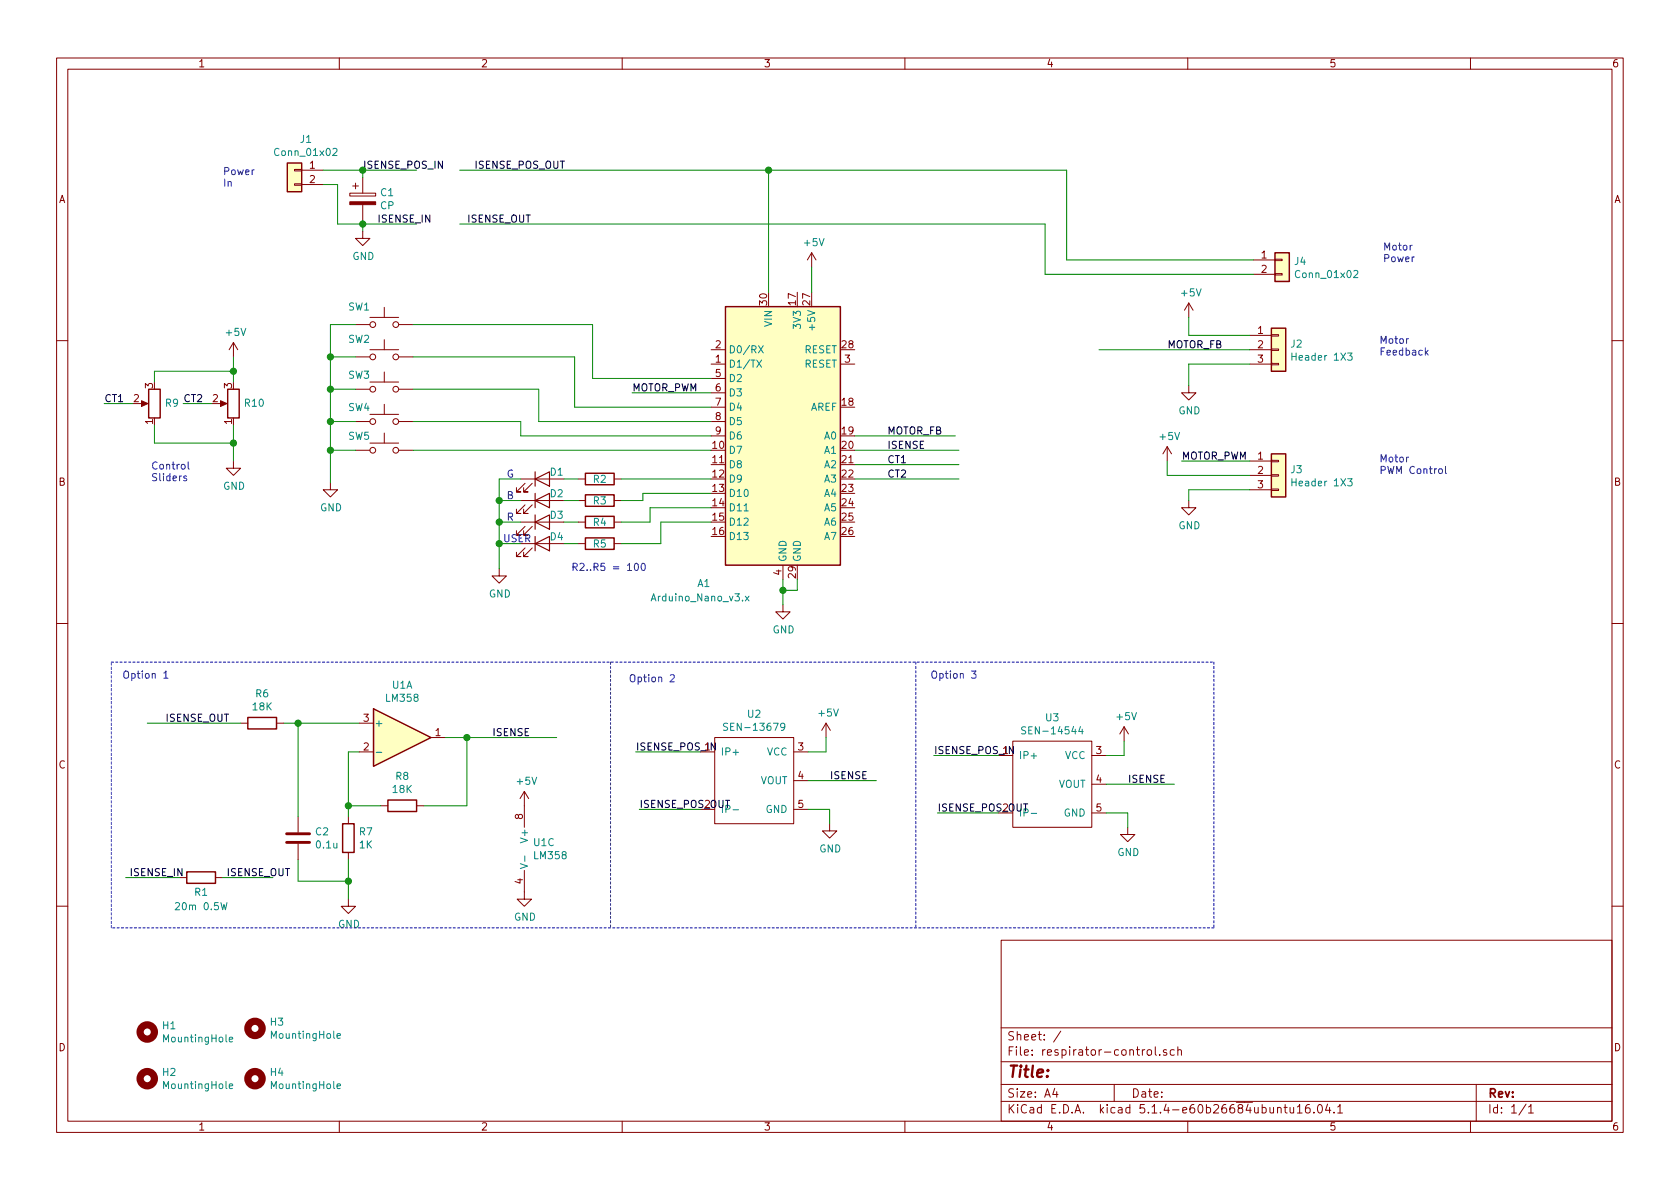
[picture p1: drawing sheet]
<svg xmlns="http://www.w3.org/2000/svg" width="297mm" height="210mm" viewBox="0 0 297 210" stroke-linecap="round" stroke-linejoin="round" font-family="sans-serif">
<g fill="none" stroke="#840000" stroke-width=".18">
<path d="M10 10.3h277v189.9h-277zM12 12.2h273v186.1h-273zM60 10.3v1.9M110 10.3v1.9M160 10.3v1.9M210 10.3v1.9M260 10.3v1.9M52.1 32.5h1.2v.3h-1.2zM52.1 30h1.2v.2h-1.2zM53.3 30.1h3.8M53.3 32.6h3.8M61.8 34.2h4.6v.5h-4.6z"/>
<path d="M62.4 32.9h1M62.9 32.4v1M64.1 31.4v2.8M64.1 36.2v2.8M62.9 57.4h2.5M64.1 40.9v1.3h1.3l-1.3 1.2-1.2-1.2h1.2M65.4 56.1h5.1M67.9 54.4v1.7M70.5 57.4h2.5M143.5 44.7l-.8 1.3M143.5 44.7v2.5M143.5 44.7l.8 1.3"/>
<path d="M210.2 53.6l-.8 1.3M210.2 53.6v2.5M210.2 53.6l.7 1.3M221 59.3h3.8M221.6 46h3.8M221.6 48.5h3.8M224.8 59.2h1.3v.2h-1.3zM225.4 48.4h1.3v.2h-1.3zM225.4 45.8h1.3v.3h-1.3zM10 60.2h2M24.8 71.4h1M38.7 71.4h1.1"/>
<path d="M41.3 60.6l-.8 1.2M41.3 60.6v2.5M41.3 60.6l.7 1.2M62.9 63.1h2.5M62.9 79.6h2.5M62.9 68.8h2.5M62.9 74.5h2.5M65.4 61.8h5.1M65.4 78.4h5.1M65.4 67.6h5.1M65.4 73.3h5.1M67.9 60.1v1.7"/>
<path d="M67.9 65.8v1.8M67.9 71.5v1.8M67.9 76.6v1.8M70.5 63.1h2.5M70.5 79.6h2.5M70.5 68.8h2.5M70.5 74.5h2.5M125.7 61.8h2.6M125.7 64.4h2.6M125.7 74.5h2.6M125.7 66.9h2.6M125.7 69.5h2.6"/>
<path d="M125.7 72h2.6M125.7 77.1h2.6M148.6 64.4h2.5M206.4 79l-.8 1.3M206.4 79v2.5M206.4 79l.7 1.3M210.2 68.2v1.3h1.3l-1.3 1.2-1.3-1.2h1.3M221 61.8h3.8M221 64.4h3.8M224.8 64.3h1.3v.2h-1.3zM224.8 61.7h1.3v.3h-1.3zM285 60.2h2"/>
<path d="M41.3 81.5v1.3h1.2l-1.2 1.3-1.3-1.3h1.3M58.4 85.3v1.3h1.3l-1.3 1.3-1.3-1.3h1.3M92.1 84.7h5.1M92.1 96.1h5.1M92.1 92.3h5.1M92.1 88.5h5.1M92.8 96.9l-1.5 1.5h.8h-.8v-.7M92.8 85.5l-1.5 1.5h.8h-.8v-.8M92.8 93.1l-1.5 1.5h.8h-.8v-.8M92.8 89.3l-1.5 1.5h.8h-.8v-.8M94.1 96.9l-1.5 1.5h.7h-.7v-.7M94.1 85.5l-1.5 1.5h.7h-.7v-.8"/>
<path d="M94.1 93.1l-1.5 1.5h.7h-.7v-.8M94.1 89.3l-1.5 1.5h.7h-.7v-.8M102.2 84.7h1.3M102.2 96.1h1.3M102.2 92.3h1.3M102.2 88.5h1.3M108.6 84.7h1.3M108.6 96.1h1.3M108.6 92.3h1.3M108.6 88.5h1.3M138.4 99.9v2.6M210.2 88.5v1.3h1.3l-1.3 1.3-1.3-1.3h1.3"/>
<path d="M221 81.5h3.8M221 84.1h3.8M221 86.6h3.8M224.8 86.5h1.3v.2h-1.3zM224.8 81.4h1.3v.3h-1.3zM224.8 83.9h1.3v.3h-1.3zM10 110.3h2M88.3 100.6v1.2h1.2l-1.2 1.3-1.3-1.3h1.3M138.4 106.9v1.3h1.3l-1.3 1.3-1.2-1.3h1.2M285 110.3h2M42.5 127.9h1.3M48.9 127.9h1.3"/>
<path d="M63.5 127.9h2.5M63.5 133h2.5M76.2 130.4h2.5M92.7 139.9v6.4M92.7 139.9l-.8 1.3M92.7 139.9l.8 1.3M126.4 130.4h13.9v15.3h-13.9zM140.3 133h2.6M140.3 138h2.6M146 127.9l-.7 1.3M146 127.9v2.5M146 127.9l.8 1.3"/>
<path d="M179.1 131.1h13.9v15.2h-13.9zM193 133.6h2.6M193 138.7h2.6M198.8 128.5l-.8 1.3M198.8 128.5v2.6M198.8 128.5l.7 1.3M31.7 155.2h1.3M38.1 155.2h1.3M52.7 144.4v2.8M52.7 149.2v2.8M61.6 159v1.3h1.3l-1.3 1.2-1.3-1.2h1.3M61.6 144.4v1.3"/>
<path d="M61.6 150.7v1.3M67.3 142.5h1.3M73.7 142.5h1.2M92.7 153.9v5.1h1.3l-1.3 1.3-1.3-1.3h1.3M140.3 143.1h2.6M146.7 145.7v1.2h1.3l-1.3 1.3-1.3-1.3h1.3M193 143.8h2.6M199.4 146.3v1.3h1.3l-1.3 1.2-1.3-1.2h1.3M10 160.2h2M177 166.3h108v32h-108zM285 160.2h2M60 198.3v1.9"/>
<path d="M110 198.3v1.9M160 198.3v1.9M177 194.8h108M177 191.8h108M177 187.8h108M177 181.8h108M186.5 192.5l-.4 1h1M186.8 193v1M187.6 182.3l-1.3 2M197 191.8v3M202.9 185.7l.2-.1 .5 .1v.8l-.3 .1-.4-.1zM204.3 185.1v1.3l.2 .2"/>
<path d="M205.1 186.5v.1M206.2 185.7l-.3-.1-.2 .2 .1 .2 .4 .2v.3h-.5M207.6 185.7l-.4-.1-.3 .3 .1 .6 .2 .1 .4-.1M208.3 185.7l.2-.1 .3 .1 .1 .9M208.3 185.1v1.5M210 198.3v1.9M225.9 196l.2-.2 .3 .1 .1 .9M227 195.8h.6M227.2 195.3v1.3l.4 .2M228.1 195.8l.1 .9 .3 .1 .2-.1M228.7 195.8v1M229.4 195.8l.4-.5v1.5"/>
<path d="M229.4 196.8h.8M231.5 195.3a.59 .59 0 0 0-.7 .7v.5l.1 .2 .5 .1 .2-.1v-.5l-.1-.2-.4-.1-.3 .3M232.3 196.7v.1M233.1 195.4l.2-.1a.8 .8 0 0 1 .5 .8 .8 .8 0 0 1-.5 .7 1 1 0 0 1-.2-1.4zM234.7 195.2l-.3 1.1h.9M235.1 195.8v1M235.9 196.7v.1M236.5 195.8l.4-.5v1.5M236.5 196.8h.9M260 198.3v1.9M261 191.8v6.5M269.8 195.2l-1.2 2"/>
<path d="M270.3 195.8l.4-.5v1.5M270.3 196.8h.8"/>
<circle cx="65.9" cy="57.4" r=".51"/>
<circle cx="70" cy="57.4" r=".51"/>
<circle cx="65.9" cy="79.6" r=".51"/>
<circle cx="65.9" cy="74.5" r=".51"/>
<circle cx="65.9" cy="68.8" r=".51"/>
<circle cx="65.9" cy="63.1" r=".51"/>
<circle cx="70" cy="63.1" r=".51"/>
<circle cx="70" cy="79.6" r=".51"/>
<circle cx="70" cy="68.8" r=".51"/>
<circle cx="70" cy="74.5" r=".51"/>
</g>
<g fill="none" stroke="#840000" stroke-width=".25">
<path d="M50.8 28.8h2.5v5.1h-2.5zM128.3 54.2h20.3v45.7h-20.3zM224.8 58h2.5v7.7h-2.5zM225.4 44.7h2.6v5.1h-2.6zM26.3 68.8h2v5.1h-2zM40.3 68.8h2v5.1h-2zM103.5 83.7h5.1v2h-5.1zM103.5 95.1h5.1v2h-5.1zM103.5 91.3h5.1v2h-5.1zM103.5 87.5h5.1v2h-5.1zM224.8 80.3h2.5v7.6h-2.5zM43.8 126.9h5.1v2h-5.1z"/>
<path d="M66 125.3l10.2 5.1-10.2 5.1zM33 154.2h5.1v2h-5.1zM60.6 145.7h2v5h-2zM68.6 141.5h5.1v2h-5.1z"/>
</g>
<path d="M50.7 149h4M50.7 147.4h4" fill="none" stroke="#840000" stroke-width=".51"/>
<g fill="#ffffc2" stroke="#ffffc2" stroke-width=".18">
<path d="M225.4 44.7h2.6v5.1h-2.6z"/>
<path d="M66 125.3l10.2 5.1-10.2 5.1z"/>
<path d="M50.8 28.8h2.5v5.1h-2.5z"/>
<path d="M224.8 58h2.5v7.7h-2.5z"/>
<path d="M224.8 80.3h2.5v7.6h-2.5z"/>
<path d="M128.3 54.2h20.3v45.7h-20.3z"/>
</g>
<g fill="none" stroke="#008484" stroke-width=".18">
<path d="M58.9 26.4l.5-.2 .2 .4-.1 .2-.7 .7h.8M239.4 47.9l.5-.1 .2 .4-.1 .2-.7 .7h.8M133.8 63.7l.8 1.2M134.1 61.1l.9 1.3M134.6 63.7l-.8 1.2M135 61.1l-.9 1.3M228.4 62.4v1.3M228.4 63h.8M238.3 62.4h.8l-.4 .5 .3 .1v.6l-.2 .1-.5-.1M228.4 84.7v1.2M228.4 85.3h.8M238.3 84.7h.8l-.4 .4 .3 .2v.5l-.2 .1-.5-.1"/>
<path d="M131.8 105.4l.6 .9M132.4 105.4l-.6 .9M66.5 133h1M128.7 128l-.5-.1-.3 .2 .1 .3 .6 .3v.3l-.2 .2-.5-.1M138.8 128.4l-.3 .3-.3-.1-.2-.2 .2-.4 .3-.1 .2 .1a.84 .84 0 0 1-.3 1.2h-.2M181.4 128.6l-.5-.1-.3 .3 .1 .3 .6 .2v.4l-.2 .1-.5-.1M191 128.5l-.3 .9h.8M191.3 129v.8M92 152.7l1.3 .5-1.3 .4M92.8 151.4v.9M129.6 143.2h1M182.3 143.8h1"/>
<path d="M40.5 192.1l.6-.1v-.3h-.4l-.2 .1 .1 .7h.5M40.5 183.8l.6-.1v-.2l-.4-.1-.2 .2 .1 .6h.5M59.6 192.1l.6-.1-.1-.3h-.3l-.2 .1 .1 .7h.4M59.6 183.2l.6-.1-.1-.3h-.3l-.2 .2 .1 .6h.4"/>
</g>
<g fill="#840000" stroke="#840000" stroke-width=".18">
<path d="M61.8 35.7h4.6v.5h-4.6z"/>
<path d="M39 70.9l1.1 .5-1.1 .5z"/>
<path d="M25 70.9l1.2 .5-1.2 .5z"/>
</g>
<path d="M94.6 96.1l2.6-1.2v2.5zM94.6 84.7l2.6-1.3v2.6zM94.6 92.3l2.6-1.2v2.5zM94.6 88.5l2.6-1.3v2.6zM94.6 83.4v2.6M94.6 87.2v2.6M94.6 91.1v2.5M94.6 94.9v2.5" fill="none" stroke="#840000" stroke-width=".2"/>
<g fill="none" stroke="#840000" stroke-width="1.3">
<circle cx="26" cy="190.7" r="1.27"/>
<circle cx="26" cy="182.5" r="1.27"/>
<circle cx="45.1" cy="190.7" r="1.27"/>
<circle cx="45.1" cy="181.9" r="1.27"/>
</g>
<path d="M19.7 117.1h194.9M107.9 117.1v47M161.9 117.1v47M214.6 117.1v47M19.7 164.1v-47M214.6 164.1h-194.9" fill="none" stroke="#0000c2" stroke-width=".18" stroke-dasharray=".4 .4"/>
<g fill="none" stroke="#008400" stroke-width=".18">
<path d="M57.1 30.1h16.6M57.1 32.6h2.6v7h14M64.1 30.1v1.3M64.1 39v1.9M81.3 30.1h107.3v15.9h33M81.3 39.6h103.5v8.9h36.8M135.9 30.1v21.6M62.9 57.4h-4.5v27.9M73 57.4h31.8v9.5h20.9M143.5 47.2v4.5M210.2 56.1v3.2h10.8M18.4 71.4h5.1"/>
<path d="M27.3 75.2v3.2h14M32.4 71.4h5.1M41.3 65.7h-14v1.9M41.3 63.1v4.5M41.3 75.2v6.3M58.4 63.1h4.5M58.4 74.5h4.5M58.4 79.6h4.5M58.4 68.8h4.5M73 68.8h22.2v5.7h30.5M73 63.1h28.6v8.9h24.1M73 74.5h19.1v2.6h33.6"/>
<path d="M73 79.6h52.7M111.8 69.5h13.9M151.1 77.1h17.8M151.1 79.6h18.4M194.3 61.8h26.7M221 64.4h-10.8v3.8M88.3 92.3h3.8M88.3 88.5h3.8M88.3 96.1h3.8M92.1 84.7h-3.8v15.9M99.7 92.3h2.5M99.7 88.5h2.5"/>
<path d="M99.7 84.7h2.5M99.7 96.1h2.5M109.9 84.7h15.8M125.7 89.8h-10.8v2.5h-5M125.7 92.3h-8.9v3.8h-6.9M125.7 87.2h-12v1.3h-3.8M151.1 84.7h18.4M151.1 82.2h18.4M206.4 81.5v2.6h14.6M208.9 81.5h12.1M221 86.6h-10.8v1.9M138.4 102.5v4.4"/>
<path d="M141 102.5v1.9h-2.6M26 127.9h16.5M50.2 127.9h13.3M52.7 127.9v16.5M63.5 133h-1.9v11.4M78.7 130.4h19.7M82.5 130.4v12.1h-7.6M112.4 133h11.4M142.9 138h12M146 130.4v2.6h-3.1M165.1 133.6h11.4M195.6 138.7h12"/>
<path d="M198.8 131.1v2.5h-3.2M22.2 155.2h9.5M39.4 155.2h8.9M52.7 152v3.8h8.9M61.6 152v7M61.6 142.5h5.7M113 143.1h10.8M142.9 143.1h3.8v2.6M165.7 143.8h10.8M195.6 143.8h3.8v2.5"/>
</g>
<g fill="none" stroke="#0000c2" stroke-width=".18">
<path d="M249 59.9h-.2l-.1 .2M249.7 43.4h-.3l-.1 .2M252.1 62.3l.4 .5M252.5 61.9l-.5 .5M33 84.2h-.3l-.2 .1v.2l.5 .2v.3h-.5M33.3 81.7v1.1l.2 .2M112.3 99.7l.2-.1a.69 .69 0 0 1 .4 .6 .69 .69 0 0 1-.4 .7l-.2-.1-.1-.4zM113.5 99.7l.2-.1a.67 .67 0 0 1 .4 .6 .67 .67 0 0 1-.4 .7l-.3-.5zM249 80.8l-.2 .1-.1 .2M254.5 83l.3-.1 .2 .2-.1 .6h-.3l-.2-.2zM255.6 82.5v1.1l.2 .1M29 119l.3-.3v1.2"/>
<path d="M29 119.9h.7M118.5 119.4l.5-.1 .2 .4v.2l-.8 .7h.8M171.8 118.7h.8l-.4 .4 .3 .2v.5l-.2 .1-.5-.1"/>
</g>
<g fill="#008400" stroke="#008400" stroke-width=".25">
<circle cx="88.3" cy="88.5" r=".51"/>
<circle cx="82.6" cy="130.4" r=".51"/>
<circle cx="58.4" cy="79.6" r=".51"/>
<circle cx="58.4" cy="74.5" r=".51"/>
<circle cx="135.9" cy="30.1" r=".51"/>
<circle cx="64.1" cy="39.6" r=".51"/>
<circle cx="64.1" cy="30.1" r=".51"/>
<circle cx="58.4" cy="68.8" r=".51"/>
<circle cx="61.6" cy="155.8" r=".51"/>
<circle cx="88.3" cy="96.1" r=".51"/>
<circle cx="41.3" cy="78.4" r=".51"/>
<circle cx="41.3" cy="65.7" r=".51"/>
<circle cx="58.4" cy="63.1" r=".51"/>
<circle cx="52.7" cy="127.9" r=".51"/>
<circle cx="88.3" cy="92.3" r=".51"/>
<circle cx="61.6" cy="142.5" r=".51"/>
<circle cx="138.4" cy="104.4" r=".51"/>
</g>
<text font-size="2.8" fill="#840000" x="178" y="190.5">Title:</text>
<g font-size="2.1" fill="#840000">
<text x="178" y="184">Sheet: /</text>
<text x="178" y="186.7">File: respirator-control.sch</text>
<text x="178" y="196.9">KiCad E.D.A. kicad 5.1.4-e60b26684ubuntu16.04.1</text>
<text x="178" y="194.1">Size: A4</text>
<text x="200" y="194.1">Date:</text>
<text x="263" y="194.1">Rev:</text>
<text x="263" y="196.9">Id: 1/1</text>
</g>
<g font-size="1.8" fill="#840000">
<text x="35" y="11.9">1</text>
<text x="85" y="11.9">2</text>
<text x="135" y="11.9">3</text>
<text x="185" y="11.9">4</text>
<text x="235" y="11.9">5</text>
<text x="285" y="11.9">6</text>
<text x="54.8" y="29.8">1</text>
<text x="10.4" y="35.9">A</text>
<text x="54.8" y="32.4">2</text>
<text x="285.4" y="35.9">A</text>
<text x="223" y="45.7">1</text>
<text x="135.6" y="53.9" transform="rotate(-90 135.6 53.9)">30</text>
<text x="140.7" y="53.9" transform="rotate(-90 140.7 53.9)">17</text>
<text x="143.3" y="53.9" transform="rotate(-90 143.3 53.9)">27</text>
<text x="223" y="48.3">2</text>
<text x="222.4" y="59">1</text>
<text x="126.5" y="64.1">1</text>
<text x="126.5" y="61.6">2</text>
<text x="148.9" y="61.6">28</text>
<text x="149.4" y="64.1">3</text>
<text x="222.4" y="61.6">2</text>
<text x="222.4" y="64.1">3</text>
<text x="23.6" y="71.1">2</text>
<text x="27.1" y="68.7" transform="rotate(-90 27.1 68.7)">3</text>
<text x="37.6" y="71.1">2</text>
<text x="41" y="68.7" transform="rotate(-90 41 68.7)">3</text>
<text x="126.5" y="66.7">5</text>
<text x="126.5" y="69.2">6</text>
<text x="126.5" y="71.7">7</text>
<text x="148.9" y="71.7">18</text>
<text x="27.1" y="75" transform="rotate(-90 27.1 75)">1</text>
<text x="41" y="75" transform="rotate(-90 41 75)">1</text>
<text x="126.5" y="74.3">8</text>
<text x="126.5" y="76.8">9</text>
<text x="148.9" y="76.8">19</text>
<text x="126" y="79.4">10</text>
<text x="126" y="81.9">11</text>
<text x="148.9" y="79.4">20</text>
<text x="148.9" y="81.9">21</text>
<text x="222.4" y="81.3">1</text>
<text x="222.4" y="83.8">2</text>
<text x="10.4" y="85.9">B</text>
<text x="126" y="84.4">12</text>
<text x="126" y="87">13</text>
<text x="126" y="89.5">14</text>
<text x="148.9" y="84.4">22</text>
<text x="148.9" y="87">23</text>
<text x="148.9" y="89.5">24</text>
<text x="222.4" y="86.4">3</text>
<text x="285.4" y="85.9">B</text>
<text x="126" y="92.1">15</text>
<text x="126" y="94.6">16</text>
<text x="148.9" y="92.1">25</text>
<text x="148.9" y="94.6">26</text>
<text x="138.2" y="101.7" transform="rotate(-90 138.2 101.7)">4</text>
<text x="140.7" y="102.2" transform="rotate(-90 140.7 102.2)">29</text>
<text x="64.3" y="127.6">3</text>
<text x="77" y="130.2">1</text>
<text x="10.4" y="135.9">C</text>
<text x="64.3" y="132.7">2</text>
<text x="141.1" y="132.7">3</text>
<text x="141.1" y="137.8">4</text>
<text x="193.8" y="133.3">3</text>
<text x="285.4" y="135.9">C</text>
<text x="141.1" y="142.9">5</text>
<text x="193.8" y="138.4">4</text>
<text x="193.8" y="143.5">5</text>
<text x="92.5" y="144.9" transform="rotate(-90 92.5 144.9)">8</text>
<text x="92.5" y="156.3" transform="rotate(-90 92.5 156.3)">4</text>
<text x="10.4" y="185.9">D</text>
<text x="285.4" y="185.9">D</text>
<text x="35" y="199.9">1</text>
<text x="85" y="199.9">2</text>
<text x="135" y="199.9">3</text>
<text x="185" y="199.9">4</text>
<text x="235" y="199.9">5</text>
<text x="285" y="199.9">6</text>
</g>
<g font-size="1.8" fill="#008484">
<text x="48.9" y="27.6">Conn_01x02</text>
<text x="53.1" y="25.3">J1</text>
<text x="67.3" y="34.7">C1</text>
<text x="67.3" y="37">CP</text>
<text x="62.3" y="46">GND</text>
<text x="142.3" y="43.5">+5V</text>
<text x="228.9" y="46.9">J4</text>
<text x="209" y="52.4">+5V</text>
<text x="229.4" y="49.2">Conn_01x02</text>
<text x="40.1" y="59.4">+5V</text>
<text x="61.6" y="54.9">SW1</text>
<text x="136.5" y="57.7" transform="rotate(-90 136.5 57.7)">VIN</text>
<text x="141.6" y="57.9" transform="rotate(-90 141.6 57.9)">3V3</text>
<text x="144.1" y="57.9" transform="rotate(-90 144.1 57.9)">+5V</text>
<text x="61.6" y="60.6">SW2</text>
<text x="128.8" y="65">D1/TX</text>
<text x="128.8" y="62.5">D0/RX</text>
<text x="142.2" y="62.5">RESET</text>
<text x="142.2" y="65">RESET</text>
<text x="228.3" y="61.5">J2</text>
<text x="228.9" y="63.8">Header 1X3</text>
<text x="29.3" y="71.9">R9</text>
<text x="43.3" y="71.9">R10</text>
<text x="61.6" y="67">SW3</text>
<text x="128.8" y="67.6">D2</text>
<text x="128.8" y="70.1">D3</text>
<text x="61.6" y="77.8">SW5</text>
<text x="61.6" y="72.7">SW4</text>
<text x="128.8" y="72.6">D4</text>
<text x="128.8" y="75.2">D5</text>
<text x="128.8" y="77.7">D6</text>
<text x="143.3" y="72.6">AREF</text>
<text x="145.8" y="77.7">A0</text>
<text x="205.2" y="77.8">+5V</text>
<text x="208.4" y="73.3">GND</text>
<text x="128.8" y="80.3">D7</text>
<text x="128.8" y="82.8">D8</text>
<text x="145.8" y="80.3">A1</text>
<text x="145.8" y="82.8">A2</text>
<text x="228.3" y="83.7">J3</text>
<text x="39.4" y="86.6">GND</text>
<text x="97.3" y="84.1">D1</text>
<text x="97.3" y="87.9">D2</text>
<text x="104.9" y="85.4">R2</text>
<text x="104.9" y="89.2">R3</text>
<text x="128.8" y="85.3">D9</text>
<text x="128.8" y="87.9">D10</text>
<text x="145.8" y="85.3">A3</text>
<text x="145.8" y="87.9">A4</text>
<text x="228.9" y="86">Header 1X3</text>
<text x="56.6" y="90.4">GND</text>
<text x="97.3" y="95.5">D4</text>
<text x="97.3" y="91.7">D3</text>
<text x="104.9" y="93">R4</text>
<text x="128.8" y="90.4">D11</text>
<text x="128.8" y="93">D12</text>
<text x="128.8" y="95.5">D13</text>
<text x="145.8" y="90.4">A5</text>
<text x="145.8" y="93">A6</text>
<text x="145.8" y="95.5">A7</text>
<text x="208.4" y="93.6">GND</text>
<text x="104.9" y="96.8">R5</text>
<text x="139.1" y="99.4" transform="rotate(-90 139.1 99.4)">GND</text>
<text x="141.6" y="99.4" transform="rotate(-90 141.6 99.4)">GND</text>
<text x="86.4" y="105.7">GND</text>
<text x="115.5" y="106.3">Arduino_Nano_v3.x</text>
<text x="123.3" y="103.8">A1</text>
<text x="136.6" y="112">GND</text>
<text x="44.7" y="125.6">18K</text>
<text x="45.2" y="123.3">R6</text>
<text x="68.4" y="124.1">LM358</text>
<text x="69.4" y="121.8">U1A</text>
<text x="66.2" y="128.5">+</text>
<text x="128.8" y="129.2">SEN-13679</text>
<text x="132.2" y="126.9">U2</text>
<text x="144.8" y="126.7">+5V</text>
<text x="181.5" y="129.9">SEN-14544</text>
<text x="184.9" y="127.6">U3</text>
<text x="197.5" y="127.3">+5V</text>
<text x="70" y="137.9">R8</text>
<text x="127.4" y="133.6">IP+</text>
<text x="135.6" y="133.6">VCC</text>
<text x="180.1" y="134.2">IP+</text>
<text x="188.3" y="134.2">VCC</text>
<text x="69.5" y="140.2">18K</text>
<text x="91.5" y="138.8">+5V</text>
<text x="127.4" y="143.8">IP-</text>
<text x="134.4" y="138.7">VOUT</text>
<text x="135.4" y="143.8">GND</text>
<text x="187.1" y="139.3">VOUT</text>
<text x="55.8" y="147.7">C2</text>
<text x="63.6" y="147.7">R7</text>
<text x="93.3" y="148.6" transform="rotate(-90 93.3 148.6)">V+</text>
<text x="94.4" y="149.6">U1C</text>
<text x="180.1" y="144.4">IP-</text>
<text x="188.1" y="144.4">GND</text>
<text x="56" y="150">0.1u</text>
<text x="63.6" y="150">1K</text>
<text x="94.6" y="151.9">LM358</text>
<text x="144.9" y="150.7">GND</text>
<text x="197.6" y="151.4">GND</text>
<text x="31.5" y="161">20m 0.5W</text>
<text x="34.4" y="158.4">R1</text>
<text x="59.8" y="164.1">GND</text>
<text x="90.9" y="162.8">GND</text>
<text x="28.8" y="182">H1</text>
<text x="29.1" y="184.3">MountingHole</text>
<text x="47.9" y="181.4">H3</text>
<text x="48.2" y="183.7">MountingHole</text>
<text x="28.8" y="190.3">H2</text>
<text x="47.9" y="190.3">H4</text>
<text x="29.1" y="192.6">MountingHole</text>
<text x="48.2" y="192.6">MountingHole</text>
</g>
<g font-size="1.8">
<text x="64.1" y="29.8">ISENSE_POS_IN</text>
<text x="83.8" y="29.8">ISENSE_POS_OUT</text>
<text x="66.7" y="39.4">ISENSE_IN</text>
<text x="82.5" y="39.4">ISENSE_OUT</text>
<text x="206.4" y="61.6">MOTOR_FB</text>
<text x="18.4" y="71.1">CT1</text>
<text x="32.4" y="71.1">CT2</text>
<text x="111.8" y="69.2">MOTOR_PWM</text>
<text x="156.8" y="76.8">MOTOR_FB</text>
<text x="156.8" y="81.9">CT1</text>
<text x="156.8" y="79.4">ISENSE</text>
<text x="208.9" y="81.3">MOTOR_PWM</text>
<text x="156.8" y="84.4">CT2</text>
<text x="29.2" y="127.6">ISENSE_OUT</text>
<text x="87" y="130.2">ISENSE</text>
<text x="112.4" y="132.7">ISENSE_POS_IN</text>
<text x="124.6" y="132.7">1</text>
<text x="146.7" y="137.8">ISENSE</text>
<text x="165.1" y="133.3">ISENSE_POS_IN</text>
<text x="177.3" y="133.3">1</text>
<text x="113" y="142.9">ISENSE_POS_OUT</text>
<text x="124.6" y="142.9">2</text>
<text x="165.7" y="143.5">ISENSE_POS_OUT</text>
<text x="177.3" y="143.5">2</text>
<text x="199.4" y="138.4">ISENSE</text>
<text x="22.9" y="154.9">ISENSE_IN</text>
<text x="40" y="154.9">ISENSE_OUT</text>
</g>
<g font-size="1.8" fill="#0000c2">
<text x="39.4" y="31">Power</text>
<text x="39.4" y="33">In</text>
<text x="244.5" y="44.3">Motor</text>
<text x="244.5" y="46.3">Power</text>
<text x="243.8" y="60.8">Motor</text>
<text x="243.8" y="62.9">Feedback</text>
<text x="26.7" y="83">Control</text>
<text x="243.8" y="81.8">Motor</text>
<text x="243.8" y="83.8">PWM Control</text>
<text x="26.7" y="85.1">Sliders</text>
<text x="89.5" y="88.3">B</text>
<text x="89.5" y="84.4">G</text>
<text x="88.9" y="95.9">USER</text>
<text x="89.5" y="92.1">R</text>
<text x="101" y="101">R2..R5 = 100</text>
<text x="21.6" y="120">Option 1</text>
<text x="111.1" y="120.6">Option 2</text>
<text x="164.5" y="120">Option 3</text>
</g>
</svg>
